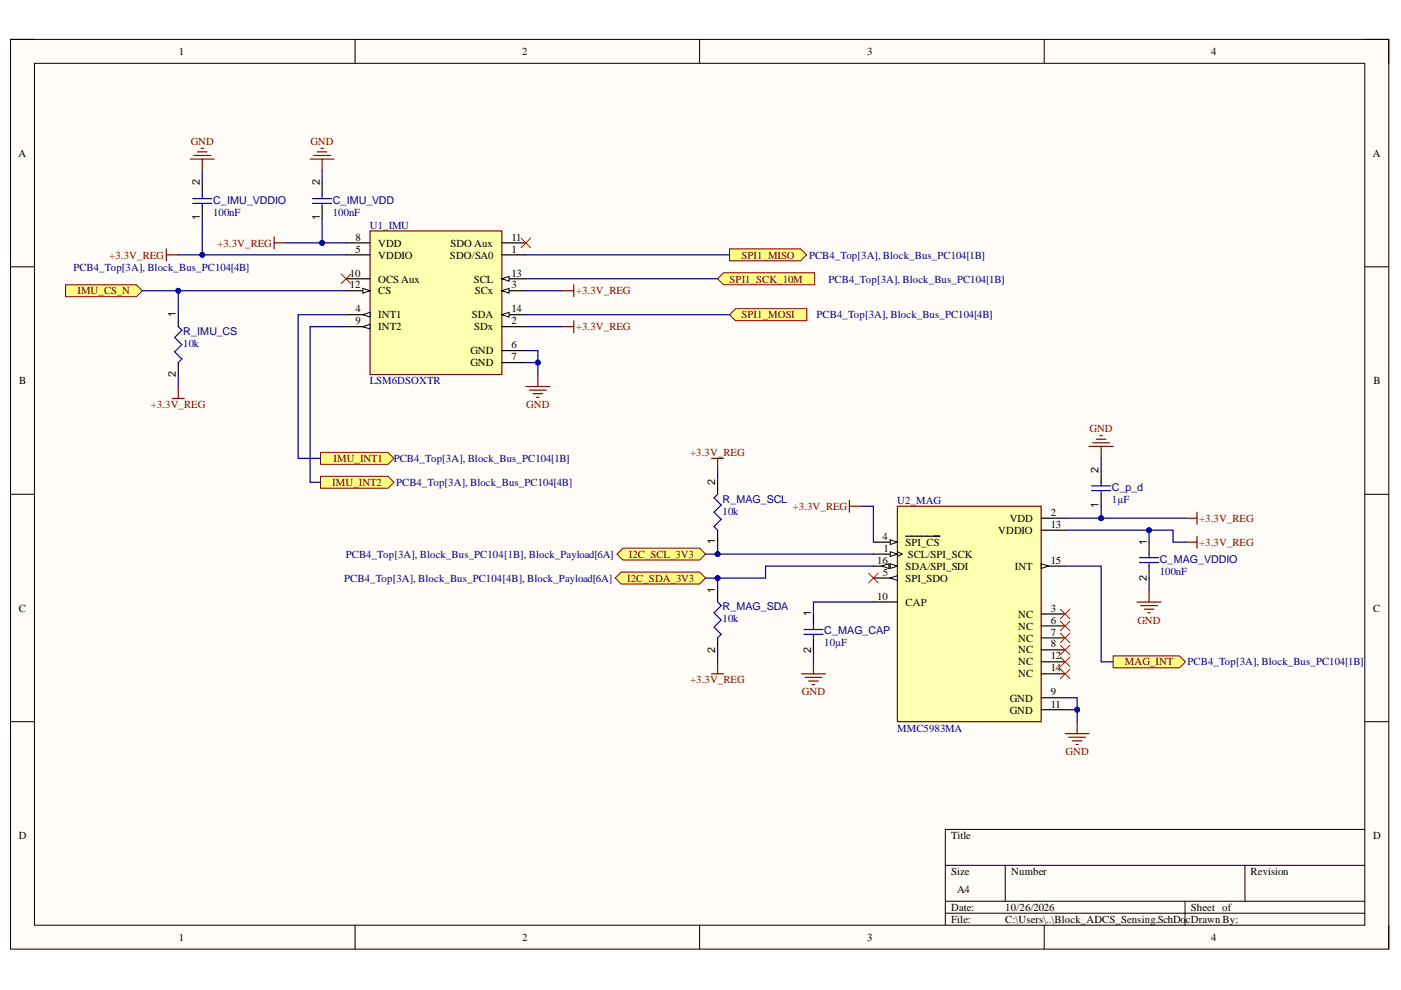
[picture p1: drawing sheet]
<svg xmlns="http://www.w3.org/2000/svg" width="297mm" height="210mm" viewBox="0 0 297 210" stroke-linecap="round" stroke-linejoin="round" font-family="sans-serif">
<path d="M2.2 8.4h292.2v192.8h-292.2z" fill-rule="evenodd" fill="#fffcf8"/>
<path d="M2.2 8.4h292.2v192.8h-292.2z" fill="none" stroke="#000" stroke-width=".21"/>
<path d="M7.3 13.4h282.1v182.8h-282.1z" fill-rule="evenodd" fill="#fffcf8"/>
<g fill="none" stroke="#000" stroke-width=".21">
<path d="M2.2 8.3h5.1M7.3 13.4h282.1v182.8h-282.1zM75.3 8.3v5.1M148.3 8.3v5.1M221.4 8.4v5M289.4 8.4h5v5M2.2 56.6h5.1M289.4 56.6h5M2.2 104.8h5.1M289.4 104.8h5M2.2 153h5.1M289.4 153h5"/>
<path d="M289.4 175.9h-89v20.3M75.3 196.2v5M148.3 196.2v5M200.4 183.5h89M200.4 191.1h89M200.4 193.6h89M213.1 183.5v7.6M221.4 196.2v5M251.2 191.1v5.1M264 183.5v7.6M294.4 196.2v5"/>
</g>
<path d="M78.5 49h27.9v30.4h-27.9z" fill-rule="evenodd" fill="#ffffb0"/>
<path d="M78.5 49h27.9v30.4h-27.9z" fill="none" stroke="#800000" stroke-width=".25"/>
<path d="M73.4 51.5h5.1M73.4 54h5.1M106.4 51.5h5.1M106.4 54h5.1M73.4 66.7h5.1" fill="none" stroke="#000" stroke-width=".25"/>
<path d="M76.9 66.7l1.6-.5v1z" fill="#f8fcff"/>
<path d="M76.9 66.7l1.6-.5v1z" fill="none" stroke="#000" stroke-width=".21"/>
<path d="M73.4 69.3h5.1" fill="none" stroke="#000" stroke-width=".25"/>
<path d="M76.9 69.3l1.6-.5v1z" fill="#f8fcff"/>
<path d="M76.9 69.3l1.6-.5v1z" fill="none" stroke="#000" stroke-width=".21"/>
<path d="M73.4 61.6h5.1" fill="none" stroke="#000" stroke-width=".25"/>
<path d="M76.9 61.1l1.6 .5-1.6 .6z" fill="#f8fcff"/>
<path d="M76.9 61.1l1.6 .5-1.6 .6z" fill="none" stroke="#000" stroke-width=".21"/>
<path d="M73.4 59.1h5.1M106.4 59.1h5.1" fill="none" stroke="#000" stroke-width=".25"/>
<path d="M106.4 59.1l1.5-.5v1z" fill="#f8fcff"/>
<path d="M106.4 59.1l1.5-.5v1z" fill="none" stroke="#000" stroke-width=".21"/>
<path d="M106.4 61.6h5.1" fill="none" stroke="#000" stroke-width=".25"/>
<path d="M106.4 61.6l1.5-.5v1.1z" fill="#f8fcff"/>
<path d="M106.4 61.6l1.5-.5v1.1z" fill="none" stroke="#000" stroke-width=".21"/>
<path d="M106.4 66.7h5.1" fill="none" stroke="#000" stroke-width=".25"/>
<path d="M106.4 66.7l1.5-.5v1z" fill="#f8fcff"/>
<path d="M106.4 66.7l1.5-.5v1z" fill="none" stroke="#000" stroke-width=".21"/>
<path d="M42.9 38.8v2.5M68.3 38.8v2.5M42.9 43.9v2.5M68.3 43.9v2.5M37.8 66.7v2.6M37.8 76.9v2.5M106.4 69.3h5.1M106.4 74.3h5.1M106.4 76.9h5.1" fill="none" stroke="#000" stroke-width=".25"/>
<path d="M40.8 42.1h4.1M40.8 43.1h4.1M42.9 41.3v.8M42.9 43.1v.8M66.3 42.1h4M66.3 43.1h4M68.3 41.3v.8M68.3 43.1v.8M37.8 69.3l.8 .7-1.6 1.5 1.6 1.6-1.6 1.5 1.6 1.5-.8 .8" fill="none" stroke="#00f" stroke-width=".25"/>
<path d="M68 95.9h14.3l1.2 1.3-1.2 1.2h-14.3z" fill-rule="evenodd" fill="#ffff80"/>
<path d="M68 95.9h14.3l1.2 1.3-1.2 1.2h-14.3z" fill="none" stroke="#800000" stroke-width=".21"/>
<path d="M68 101h14.3l1.2 1.3-1.2 1.2h-14.3z" fill-rule="evenodd" fill="#ffff80"/>
<path d="M68 101h14.3l1.2 1.3-1.2 1.2h-14.3z" fill="none" stroke="#800000" stroke-width=".21"/>
<path d="M72.4 58.1l2 2M74.4 58.1l-2 2M110.5 50.5l2 2M112.5 50.5l-2 2" fill="none" stroke="#f00" stroke-width=".21"/>
<path d="M13.9 60.4h15l1.3 1.2-1.3 1.3h-15z" fill-rule="evenodd" fill="#ffff80"/>
<path d="M13.9 60.4h15l1.3 1.2-1.3 1.3h-15z" fill="none" stroke="#800000" stroke-width=".21"/>
<path d="M152.1 59.1l1.3-1.3h19.3v2.6h-19.3z" fill-rule="evenodd" fill="#ffff80"/>
<path d="M152.1 59.1l1.3-1.3h19.3v2.6h-19.3z" fill="none" stroke="#800000" stroke-width=".21"/>
<path d="M156 65.5h15.1v2.5h-15.1l-1.3-1.3z" fill-rule="evenodd" fill="#ffff80"/>
<path d="M156 65.5h15.1v2.5h-15.1l-1.3-1.3z" fill="none" stroke="#800000" stroke-width=".21"/>
<path d="M190.3 107.3h30.5v45.7h-30.5z" fill-rule="evenodd" fill="#ffffb0"/>
<path d="M190.3 107.3h30.5v45.7h-30.5z" fill="none" stroke="#800000" stroke-width=".25"/>
<path d="M185.2 114.9h5.1" fill="none" stroke="#000" stroke-width=".25"/>
<path d="M188.7 114.4l1.6 .5-1.6 .6z" fill="#f8fcff"/>
<path d="M188.7 114.4l1.6 .5-1.6 .6z" fill="none" stroke="#000" stroke-width=".21"/>
<path d="M185.2 117.5h5.1M192 113.7h7.3" fill="none" stroke="#000" stroke-width=".25"/>
<path d="M188.7 117l1.6 .5-1.6 .5z" fill="#f8fcff"/>
<path d="M188.7 117l1.6 .5-1.6 .5zM190.3 117l1 .5-1 .5" fill="none" stroke="#000" stroke-width=".21"/>
<path d="M185.2 120h5.1" fill="none" stroke="#000" stroke-width=".25"/>
<path d="M188.7 119.5l1.6 .5-1.6 .5z" fill="#f8fcff"/>
<path d="M188.7 119.5l1.6 .5-1.6 .5z" fill="none" stroke="#000" stroke-width=".21"/>
<path d="M187 120l1.5-.5v1z" fill="#f8fcff"/>
<path d="M187 120l1.5-.5v1z" fill="none" stroke="#000" stroke-width=".21"/>
<path d="M185.2 122.6h5.1" fill="none" stroke="#000" stroke-width=".25"/>
<path d="M188.7 122.6l1.6-.5v1z" fill="#f8fcff"/>
<path d="M188.7 122.6l1.6-.5v1z" fill="none" stroke="#000" stroke-width=".21"/>
<path d="M220.8 109.9h5M220.8 112.4h5M185.2 127.6h5.1M220.8 120h5" fill="none" stroke="#000" stroke-width=".25"/>
<path d="M220.8 119.5l1.5 .5-1.5 .5z" fill="#f8fcff"/>
<path d="M220.8 119.5l1.5 .5-1.5 .5z" fill="none" stroke="#000" stroke-width=".21"/>
<g fill="none" stroke="#000" stroke-width=".25">
<path d="M152.1 102.3v2.5M152.1 112.4v2.5M243.6 114.9v2.6M172.5 130.2v2.5M172.5 135.3v2.5M220.8 130.2h5M220.8 132.7h5M220.8 135.3h5M220.8 137.8h5M243.6 120v2.6M220.8 140.3h5M220.8 142.9h5"/>
<path d="M220.8 147.9h5M220.8 150.5h5"/>
</g>
<path d="M152.1 104.8l-.7 .8 1.5 1.5-1.5 1.5 1.5 1.5-1.5 1.5 .7 .8M241.6 119.3h4.1M241.6 118.2h4.1M243.6 117.5v.7M243.6 119.3v.7M170.4 134.5h4.1M170.4 133.5h4.1M172.5 132.7v.8M172.5 134.5v.8" fill="none" stroke="#00f" stroke-width=".25"/>
<g fill="none" stroke="#800000" stroke-width=".25">
<path d="M230.9 94.6h5.1M231.7 93.9h3.5M232.4 93.1h2.1M233.2 92.4h.5M233.5 94.6v2.6M180.1 106.1v2.5M180.1 107.3h2.5M251.2 109.9h2.6M251.2 114.9h2.6M253.8 108.6v2.5M253.8 113.7v2.5M241.1 127.6h5.1"/>
<path d="M241.8 128.4h3.6M242.6 129.2h2M243.4 129.9h.5M243.6 125.1v2.5M169.9 142.9h5.1M170.7 143.6h3.6M171.5 144.4h2M172.2 145.1h.5M172.5 140.3v2.6M225.8 155.6h5.1M226.6 156.3h3.6M227.4 157.1h2"/>
<path d="M228.1 157.8h.5M228.4 153v2.6"/>
</g>
<path d="M236 139.1h14.1l1.3 1.2-1.3 1.3h-14.1z" fill-rule="evenodd" fill="#ffff80"/>
<path d="M236 139.1h14.1l1.3 1.2-1.3 1.3h-14.1z" fill="none" stroke="#800000" stroke-width=".21"/>
<path d="M152.1 125.1v2.5M152.1 135.3v2.5" fill="none" stroke="#000" stroke-width=".25"/>
<path d="M152.1 127.6l.8 .8-1.5 1.5 1.5 1.5-1.5 1.6 1.5 1.5-.8 .8" fill="none" stroke="#00f" stroke-width=".25"/>
<path d="M130.8 117.5l1.3-1.3h16.2l1.3 1.3-1.3 1.3h-16.2z" fill-rule="evenodd" fill="#ffff80"/>
<path d="M130.8 117.5l1.3-1.3h16.2l1.3 1.3-1.3 1.3h-16.2z" fill="none" stroke="#800000" stroke-width=".21"/>
<path d="M130.4 122.6l1.3-1.3h16.6l1.3 1.3-1.3 1.2h-16.6z" fill-rule="evenodd" fill="#ffff80"/>
<path d="M130.4 122.6l1.3-1.3h16.6l1.3 1.3-1.3 1.2h-16.6z" fill="none" stroke="#800000" stroke-width=".21"/>
<path d="M36.5 84.5h2.6M37.8 82v2.5M150.9 97.2h2.5M152.1 97.2v2.5M150.9 142.9h2.5M152.1 140.3v2.6" fill="none" stroke="#800000" stroke-width=".25"/>
<g fill="none" stroke="#f00" stroke-width=".21">
<path d="M184.2 121.5l2 2.1M186.2 121.5l-2 2.1M224.8 129.2l2.1 2M224.8 131.7l2.1 2M224.8 134.2l2.1 2.1M224.8 136.8l2.1 2M224.8 139.3l2.1 2M226.9 129.2l-2.1 2M226.9 131.7l-2.1 2M226.9 134.2l-2.1 2.1M226.9 136.8l-2.1 2M226.9 139.3l-2.1 2"/>
<path d="M224.8 141.9l2.1 2M226.9 141.9l-2.1 2"/>
</g>
<path d="M233.5 99.7v2.6M233.5 104.8v2.5" fill="none" stroke="#000" stroke-width=".25"/>
<path d="M231.4 103h4.1M231.4 104h4.1M233.5 102.3v.7M233.5 104v.8" fill="none" stroke="#00f" stroke-width=".25"/>
<path d="M154.7 52.8h15.1l1.2 1.2-1.2 1.3h-15.1z" fill-rule="evenodd" fill="#ffff80"/>
<path d="M154.7 52.8h15.1l1.2 1.2-1.2 1.3h-15.1z" fill="none" stroke="#800000" stroke-width=".21"/>
<g fill="none" stroke="#800000" stroke-width=".25">
<path d="M40.3 33.7h5.1M41.1 33h3.6M41.9 32.2h2M42.6 31.4h.5M42.9 33.7v2.6M65.8 33.7h5M66.5 33h3.6M67.3 32.2h2M68 31.4h.5M68.3 33.7v2.6M35.3 52.8v2.5M35.3 54h2.5"/>
<path d="M58.1 50.2v2.6M58.1 51.5h2.6M114 79.4v2.6M119.1 61.6h2.6M119.1 69.3h2.6M121.7 60.4v2.5M121.7 68v2.5M111.5 82h5.1M112.2 82.7h3.6M113 83.5h2M113.8 84.2h.5"/>
</g>
<path d="M42.9 46.4v7.6M73.4 66.7h-10.2v30.5h4.8M111.5 61.6h7.6M111.5 69.3h7.6" fill="none" stroke="#000080" stroke-width=".25"/>
<circle cx="42.9" cy="54" r=".51" fill="#000080"/>
<circle cx="42.9" cy="54" r=".51" fill="none" stroke="#000080" stroke-width=".21"/>
<path d="M42.9 36.3v2.5M111.5 74.3h2.5v2.6h-2.5" fill="none" stroke="#000080" stroke-width=".25"/>
<circle cx="114" cy="76.9" r=".51" fill="#000080"/>
<circle cx="114" cy="76.9" r=".51" fill="none" stroke="#000080" stroke-width=".21"/>
<path d="M114 76.9v2.5" fill="none" stroke="#000080" stroke-width=".25"/>
<circle cx="114" cy="76.9" r=".51" fill="#000080"/>
<circle cx="114" cy="76.9" r=".51" fill="none" stroke="#000080" stroke-width=".21"/>
<path d="M37.8 54h35.6" fill="none" stroke="#000080" stroke-width=".25"/>
<circle cx="42.9" cy="54" r=".51" fill="#000080"/>
<circle cx="42.9" cy="54" r=".51" fill="none" stroke="#000080" stroke-width=".21"/>
<path d="M60.7 51.5h12.7" fill="none" stroke="#000080" stroke-width=".25"/>
<circle cx="68.3" cy="51.5" r=".51" fill="#000080"/>
<circle cx="68.3" cy="51.5" r=".51" fill="none" stroke="#000080" stroke-width=".21"/>
<path d="M68.3 46.4v5.1" fill="none" stroke="#000080" stroke-width=".25"/>
<circle cx="68.3" cy="51.5" r=".51" fill="#000080"/>
<circle cx="68.3" cy="51.5" r=".51" fill="none" stroke="#000080" stroke-width=".21"/>
<path d="M68.3 36.3v2.5M30.2 61.6h43.2M73.4 69.3h-7.6v33h2.2" fill="none" stroke="#000080" stroke-width=".25"/>
<circle cx="37.8" cy="61.6" r=".51" fill="#000080"/>
<circle cx="37.8" cy="61.6" r=".51" fill="none" stroke="#000080" stroke-width=".21"/>
<path d="M37.8 61.6v5.1" fill="none" stroke="#000080" stroke-width=".25"/>
<circle cx="37.8" cy="61.6" r=".51" fill="#000080"/>
<circle cx="37.8" cy="61.6" r=".51" fill="none" stroke="#000080" stroke-width=".21"/>
<path d="M37.8 79.4v2.6M149.6 117.5h35.6" fill="none" stroke="#000080" stroke-width=".25"/>
<circle cx="152.1" cy="117.5" r=".51" fill="#000080"/>
<circle cx="152.1" cy="117.5" r=".51" fill="none" stroke="#000080" stroke-width=".21"/>
<path d="M225.8 109.9h25.4" fill="none" stroke="#000080" stroke-width=".25"/>
<circle cx="233.5" cy="109.9" r=".51" fill="#000080"/>
<circle cx="233.5" cy="109.9" r=".51" fill="none" stroke="#000080" stroke-width=".21"/>
<path d="M233.5 107.3v2.6" fill="none" stroke="#000080" stroke-width=".25"/>
<circle cx="233.5" cy="109.9" r=".51" fill="#000080"/>
<circle cx="233.5" cy="109.9" r=".51" fill="none" stroke="#000080" stroke-width=".21"/>
<path d="M233.5 97.2v2.5M182.6 107.3h2.6v7.6M225.8 147.9h2.6v2.6h-2.6" fill="none" stroke="#000080" stroke-width=".25"/>
<circle cx="228.4" cy="150.5" r=".51" fill="#000080"/>
<circle cx="228.4" cy="150.5" r=".51" fill="none" stroke="#000080" stroke-width=".21"/>
<path d="M228.4 150.5v2.5" fill="none" stroke="#000080" stroke-width=".25"/>
<circle cx="228.4" cy="150.5" r=".51" fill="#000080"/>
<circle cx="228.4" cy="150.5" r=".51" fill="none" stroke="#000080" stroke-width=".21"/>
<path d="M225.8 112.4h22.9v2.5h2.5M172.5 137.8v2.5M185.2 127.6h-12.7v2.6" fill="none" stroke="#000080" stroke-width=".25"/>
<circle cx="243.6" cy="112.4" r=".51" fill="#000080"/>
<circle cx="243.6" cy="112.4" r=".51" fill="none" stroke="#000080" stroke-width=".21"/>
<path d="M243.6 112.4v2.5M243.6 122.6v2.5" fill="none" stroke="#000080" stroke-width=".25"/>
<circle cx="243.6" cy="112.4" r=".51" fill="#000080"/>
<circle cx="243.6" cy="112.4" r=".51" fill="none" stroke="#000080" stroke-width=".21"/>
<path d="M185.2 120h-22.9v2.6h-12.7M225.8 120h7.7v20.3h2.5" fill="none" stroke="#000080" stroke-width=".25"/>
<circle cx="152.1" cy="122.6" r=".51" fill="#000080"/>
<circle cx="152.1" cy="122.6" r=".51" fill="none" stroke="#000080" stroke-width=".21"/>
<path d="M152.1 99.7v2.6M152.1 114.9v2.6" fill="none" stroke="#000080" stroke-width=".25"/>
<circle cx="152.1" cy="117.5" r=".51" fill="#000080"/>
<circle cx="152.1" cy="117.5" r=".51" fill="none" stroke="#000080" stroke-width=".21"/>
<path d="M152.1 122.6v2.5" fill="none" stroke="#000080" stroke-width=".25"/>
<circle cx="152.1" cy="122.6" r=".51" fill="#000080"/>
<circle cx="152.1" cy="122.6" r=".51" fill="none" stroke="#000080" stroke-width=".21"/>
<path d="M111.5 54h43.2M111.5 59.1h40.6M111.5 66.7h43.2M152.1 137.8v2.5" fill="none" stroke="#000080" stroke-width=".25"/>
<g font-size="2.3">
<text x="37.9" y="11.7">1</text>
<text x="110.7" y="11.7">2</text>
<text x="183.9" y="11.7">3</text>
<text x="256.8" y="11.7">4</text>
<text x="3.9" y="33.3">A</text>
<text x="291" y="33.3">A</text>
<text x="42.4" y="39.3" transform="rotate(-90 42.4 39.3)">2</text>
<text x="67.8" y="39.3" transform="rotate(-90 67.8 39.3)">2</text>
<text x="42.4" y="46.7" transform="rotate(-90 42.4 46.7)">1</text>
<text x="67.8" y="46.7" transform="rotate(-90 67.8 46.7)">1</text>
<text x="75.4" y="51">8</text>
<text x="75.4" y="53.6">5</text>
<text x="80.2" y="52.3">VDD</text>
<text x="95.5" y="52.3">SDO Aux</text>
<text x="108.4" y="53.6">1</text>
<text x="108.4" y="51">11</text>
<text x="74.2" y="58.6">10</text>
<text x="80.2" y="54.8">VDDIO</text>
<text x="80.2" y="59.9">OCS Aux</text>
<text x="95.4" y="54.8">SDO/SA0</text>
<text x="100.5" y="59.9">SCL</text>
<text x="108.4" y="58.6">13</text>
<text x="74.2" y="61.2">12</text>
<text x="80.2" y="62.4">CS</text>
<text x="100.7" y="62.4">SCx</text>
<text x="108.4" y="61.2">3</text>
<text x="37.3" y="67.2" transform="rotate(-90 37.3 67.2)">1</text>
<text x="75.4" y="66.2">4</text>
<text x="75.4" y="68.8">9</text>
<text x="80.2" y="67.5">INT1</text>
<text x="80.2" y="70">INT2</text>
<text x="100.1" y="67.5">SDA</text>
<text x="100.6" y="70">SDx</text>
<text x="108.4" y="66.2">14</text>
<text x="108.4" y="68.8">2</text>
<text x="99.7" y="75.1">GND</text>
<text x="99.7" y="77.6">GND</text>
<text x="108.4" y="73.8">6</text>
<text x="108.4" y="76.4">7</text>
<text x="4.1" y="81.4">B</text>
<text x="37.3" y="80" transform="rotate(-90 37.3 80)">2</text>
<text x="291.2" y="81.4">B</text>
<text x="232.9" y="100.2" transform="rotate(-90 232.9 100.2)">2</text>
<text x="151.7" y="102.7" transform="rotate(-90 151.7 102.7)">2</text>
<text x="232.9" y="107.6" transform="rotate(-90 232.9 107.6)">1</text>
<text x="211.6" y="113.2">VDDIO</text>
<text x="214.1" y="110.7">VDD</text>
<text x="222.8" y="109.4">2</text>
<text x="222.8" y="111.9">13</text>
<text x="151.7" y="115.3" transform="rotate(-90 151.7 115.3)">1</text>
<text x="186" y="119.5">16</text>
<text x="187.1" y="114.5">4</text>
<text x="187.3" y="117">1</text>
<text x="192" y="115.7">SPI_CS</text>
<text x="192.5" y="118.3">SCL/SPI_SCK</text>
<text x="222.8" y="119.5">15</text>
<text x="243.2" y="115.5" transform="rotate(-90 243.2 115.5)">1</text>
<text x="151.7" y="125.6" transform="rotate(-90 151.7 125.6)">1</text>
<text x="187.2" y="122.1">5</text>
<text x="192" y="120.8">SDA/SPI_SDI</text>
<text x="192" y="123.3">SPI_SDO</text>
<text x="215.2" y="120.8">INT</text>
<text x="243.2" y="123.2" transform="rotate(-90 243.2 123.2)">2</text>
<text x="4" y="129.7">C</text>
<text x="172" y="130.7" transform="rotate(-90 172 130.7)">1</text>
<text x="186" y="127.1">10</text>
<text x="192" y="128.4">CAP</text>
<text x="215.9" y="130.9">NC</text>
<text x="222.8" y="129.7">3</text>
<text x="291.1" y="129.7">C</text>
<text x="215.9" y="133.5">NC</text>
<text x="215.9" y="136">NC</text>
<text x="222.8" y="132.2">6</text>
<text x="222.8" y="134.7">7</text>
<text x="222.8" y="137.3">8</text>
<text x="151.7" y="138.4" transform="rotate(-90 151.7 138.4)">2</text>
<text x="172" y="138.4" transform="rotate(-90 172 138.4)">2</text>
<text x="215.9" y="138.6">NC</text>
<text x="215.9" y="141.1">NC</text>
<text x="215.9" y="143.6">NC</text>
<text x="222.8" y="139.8">12</text>
<text x="222.8" y="142.4">14</text>
<text x="214.1" y="148.8">GND</text>
<text x="222.8" y="147.4">9</text>
<text x="214.1" y="151.3">GND</text>
<text x="222.8" y="150">11</text>
<text x="4" y="177.9">D</text>
<text x="201.6" y="177.9">Title</text>
<text x="291.1" y="177.9">D</text>
<text x="201.6" y="185.5">Size</text>
<text x="214.4" y="185.5">Number</text>
<text x="265.2" y="185.5">Revision</text>
<text x="202.9" y="189.3">A4</text>
<text x="201.6" y="193.1">Date:</text>
<text x="201.6" y="195.7">File:</text>
<text x="213.1" y="193.1">10/26/2026</text>
<text x="213.1" y="195.7">C:\Users\..\Block_ADCS_Sensing.SchDo</text>
<text x="251.4" y="195.7">cDrawn By:</text>
<text x="252.5" y="193.1">Sheet of</text>
<text x="37.9" y="199.5">1</text>
<text x="110.7" y="199.5">2</text>
<text x="183.9" y="199.5">3</text>
<text x="256.8" y="199.5">4</text>
</g>
<g font-size="2.3" fill="#800000">
<text x="40.4" y="30.8">GND</text>
<text x="65.8" y="30.8">GND</text>
<text x="46.1" y="52.3">+3.3V_REG</text>
<text x="23.2" y="54.8">+3.3V_REG</text>
<text x="154.7" y="59.9">SPI1_SCK_10M</text>
<text x="157.2" y="54.8">SPI1_MISO</text>
<text x="16.4" y="62.4">IMU_CS_N</text>
<text x="122.1" y="62.4">+3.3V_REG</text>
<text x="122.1" y="70">+3.3V_REG</text>
<text x="157.2" y="67.5">SPI1_MOSI</text>
<text x="32" y="86.5">+3.3V_REG</text>
<text x="111.6" y="86.5">GND</text>
<text x="231" y="91.7">GND</text>
<text x="70.7" y="98">IMU_INT1</text>
<text x="146.3" y="96.7">+3.3V_REG</text>
<text x="70.5" y="103.1">IMU_INT2</text>
<text x="168.1" y="108.1">+3.3V_REG</text>
<text x="254.3" y="110.7">+3.3V_REG</text>
<text x="133.3" y="118.3">I2C_SCL_3V3</text>
<text x="254.3" y="115.7">+3.3V_REG</text>
<text x="133" y="123.3">I2C_SDA_3V3</text>
<text x="241.1" y="132.2">GND</text>
<text x="238.5" y="141.1">MAG_INT</text>
<text x="146.3" y="144.9">+3.3V_REG</text>
<text x="170" y="147.4">GND</text>
<text x="225.9" y="160.2">GND</text>
</g>
<g font-size="2.3" fill="#000080">
<text x="45.2" y="45.7">100nF</text>
<text x="45.2" y="43.2">C_IMU_VDDIO</text>
<text x="70.5" y="45.7">100nF</text>
<text x="70.5" y="43.2">C_IMU_VDD</text>
<text x="78.4" y="48.5">U1_IMU</text>
<text x="15.6" y="57.4">PCB4_Top[3A], Block_Bus_PC104[4B]</text>
<text x="171.5" y="54.8">PCB4_Top[3A], Block_Bus_PC104[1B]</text>
<text x="175.7" y="59.9">PCB4_Top[3A], Block_Bus_PC104[1B]</text>
<text x="38.8" y="71.1">R_IMU_CS</text>
<text x="173.1" y="67.5">PCB4_Top[3A], Block_Bus_PC104[4B]</text>
<text x="38.8" y="73.6">10k</text>
<text x="78.4" y="81.4">LSM6DSOXTR</text>
<text x="83.5" y="98">PCB4_Top[3A], Block_Bus_PC104[1B]</text>
<text x="84" y="103.1">PCB4_Top[3A], Block_Bus_PC104[4B]</text>
<text x="153.2" y="106.6">R_MAG_SCL</text>
<text x="190.2" y="106.9">U2_MAG</text>
<text x="235.7" y="106.6">1µF</text>
<text x="235.7" y="104.1">C_p_d</text>
<text x="153.2" y="109.2">10k</text>
<text x="73.3" y="118.3">PCB4_Top[3A], Block_Bus_PC104[1B], Block_Payload[6A]</text>
<text x="245.9" y="119.3">C_MAG_VDDIO</text>
<text x="73" y="123.3">PCB4_Top[3A], Block_Bus_PC104[4B], Block_Payload[6A]</text>
<text x="245.9" y="121.8">100nF</text>
<text x="153.2" y="132">10k</text>
<text x="153.2" y="129.4">R_MAG_SDA</text>
<text x="174.7" y="137">10µF</text>
<text x="174.7" y="134.5">C_MAG_CAP</text>
<text x="251.8" y="141.1">PCB4_Top[3A], Block_Bus_PC104[1B]</text>
<text x="190.2" y="155.1">MMC5983MA</text>
</g>
</svg>
